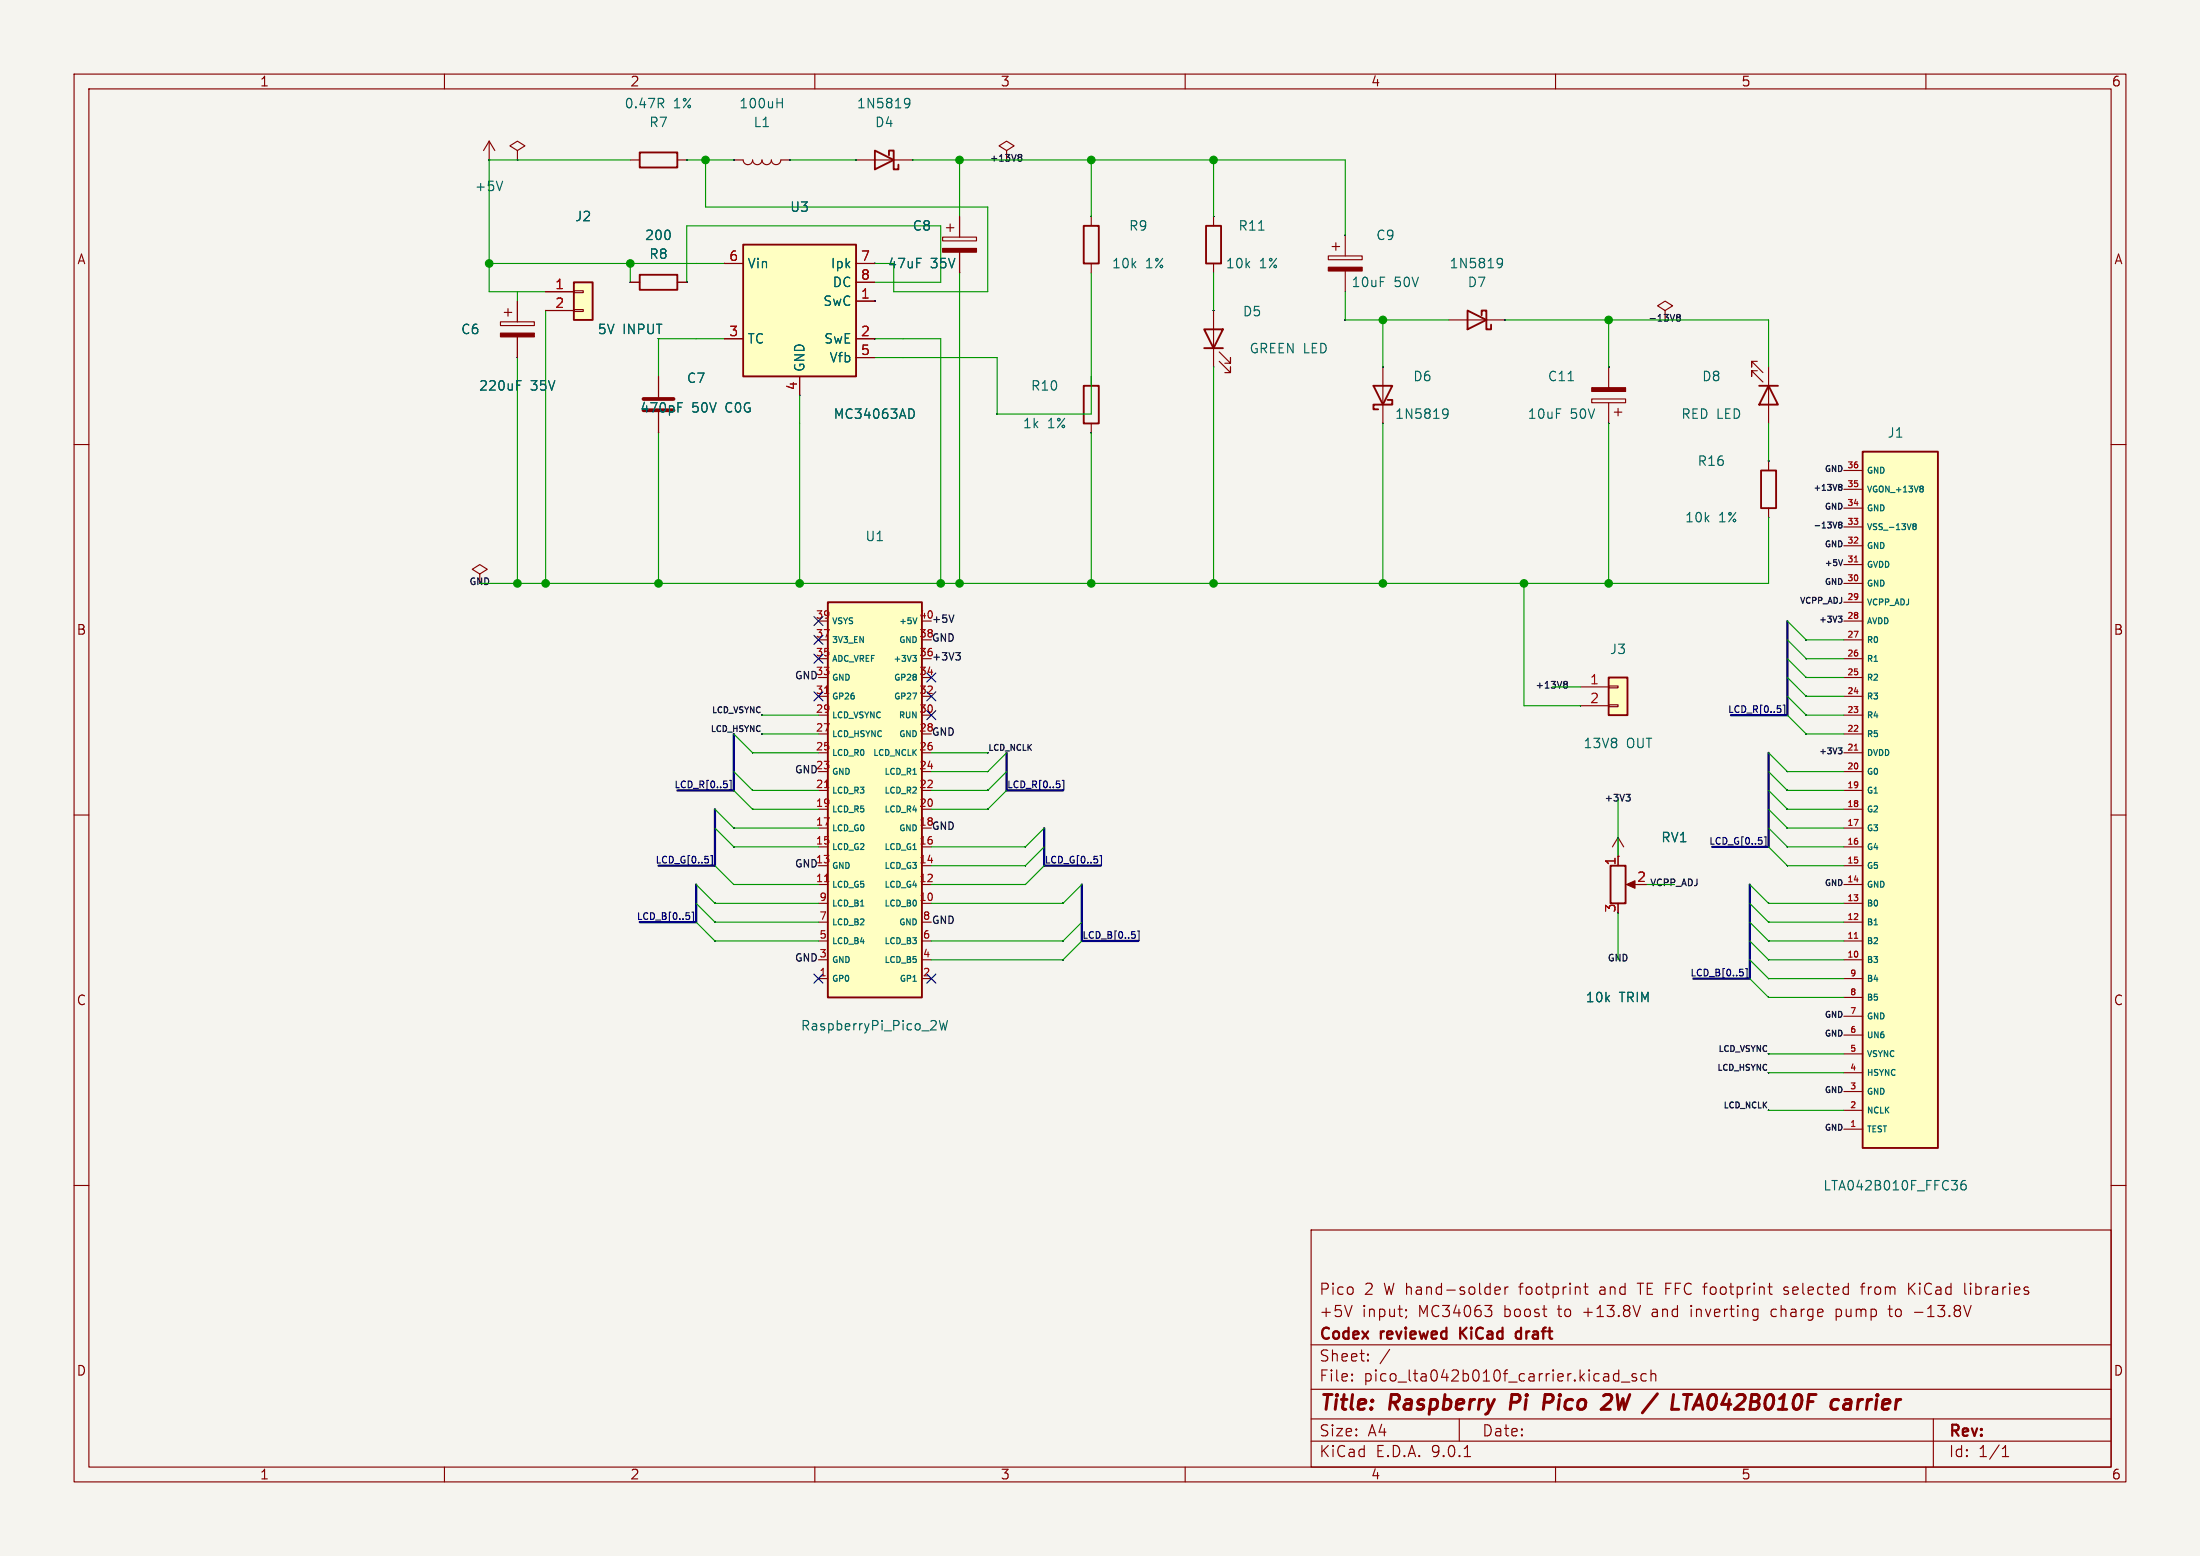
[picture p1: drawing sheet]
<svg xmlns="http://www.w3.org/2000/svg" width="297mm" height="210mm" viewBox="0 0 297 210" stroke-linecap="round" stroke-linejoin="round" font-family="sans-serif">
<path d="M0 0h297v210h-297z" fill="#f5f4ef" stroke="#f5f4ef" stroke-width=".14"/>
<g fill="none" stroke="#840000" stroke-width=".15">
<path d="M10 10h277v190h-277zM12 12h273v186h-273zM60 10v2M110 10v2M160 10v2M210 10v2M260 10v2M10 60h2M285 60h2M10 110h2M285 110h2M10 160h2"/>
<path d="M177 166h108v32h-108zM182.5 176.2l-.5 1.5M189.8 176.8h.1l-.1 .1M189.8 176.8h-.1l.1 .1M189.8 176.8v.1M189.9 177.6l-.2 .3M200.5 176.2h.9l-.5 .6M201.2 176.8l.2 .3v.3l-.2 .2M201.8 174.2l.7-.1v-.3l-.5-.1-.2 .2 .1 .7 .1 .1 .5-.1M203.2 173.7v1M203.6 173.7l-.3 .1-.1 .2M213.8 173.7h.6"/>
<path d="M214 173.2v1.3l.1 .1 .3 .1M228.3 176.2v.1M228.3 176.7v1M228.3 176.2l-.1 .1h.1M228.3 176.2l.1 .1h-.1M238.7 173.7h.5M239.1 174.7h.1M239.4 176.7l-.3 .3v.4l.3 .3M240.8 174.6l.4 .1M241.2 173.7l-.3 .1-.1 .1 .1 .2 .3 .1M247.9 176.7v1.5M247.9 177.6l.4 .1"/>
<path d="M248.3 176.7l-.4 .1M251.2 173.7h.5M251.7 173.2l-.2 .1-.1 .1v1.3M254.9 176.7h.6M255.1 176.2v1.3l.1 .1 .3 .1M257.7 173.2v1.5M257.9 173.8l.6 .9M258.5 177.1h1.1M258.5 173.2l-.8 .9M265.2 174.5l.3 .2M266 173.2v.1M266 173.7v1"/>
<path d="M266 173.2l.1 .1h-.1M285 160h2M60 198v2M110 198v2M160 198v2M177 194.5h108M177 191.5h108M177 187.5h108M177 181.5h108M182.5 186.3h.1l-.1 .1M182.5 186.3v.1M182.5 185.5v.1"/>
<path d="M182.5 185.5h.1l-.1 .1M184.7 183.6v.1M184.7 183.6h-.1l.1 .1M184.7 182.8v.1M184.7 182.8h-.1l.1 .1M187.6 182.1l-1.3 2M197 191.5v3M197.7 196.6h.8M210 198v2M218.5 184.9v1.5M218.5 185.5l-.4-.1-.3 .3v.4l.2 .2 .1 .1 .4-.1M218.9 186.5h1.1"/>
<path d="M220.9 185.5l-.4-.1-.2 .2 .1 .2 .5 .2 .1 .1-.1 .2-.2 .1-.4-.1M222.2 185.5l-.4-.1-.3 .3v.4l.2 .2 .1 .1 .4-.1M222.9 185.5a.37 .37 0 0 1 .6 .1v.8M222.9 184.9v1.5M260 198v2M261 191.5v6.5M270.3 196.6h.9M270.3 195.5l.4-.4v1.5"/>
</g>
<g fill="none" stroke="#840000" stroke-width=".4">
<path d="M204.1 188.2l-.2 2M209.4 188.2h-.8l-.3 2M209.4 189.2l-.2 .1h-.7M216.8 188.2h.5a.45 .45 0 0 1 .3 .6l-.2 .3-1.2 1.1h1.2M227.3 188.2h1.1M227.8 188.2l-.2 2M228.8 189.6h1M229.5 188.2l-1 2M249.3 188.9l.5 .1 .1 .2-.1 1M249.8 190.1l-.7 .1M249.9 189.4h-.7M250.9 188.9l-.2 1.3"/>
<path d="M251.5 188.9a.59 .59 0 0 0-.7 .4"/>
</g>
<path d="M197.1 179.2v1.5M198 179.2l-.9 .8M205.3 179.8l-.4-.1-.3 .3v.4l.2 .2 .1 .1 .4-.1" fill="none" stroke="#840000" stroke-width=".3"/>
<path d="M217.2 91.4h2.5v5.1h-2.5z" fill="#ffffc2"/>
<path d="M217.2 91.4h2.5v5.1h-2.5z" fill="none" stroke="#840000" stroke-width=".25"/>
<path d="M99.1 21.6h1.2a.64 .64 0 0 0 .7 .6 .64 .64 0 0 0 .6-.6 .64 .64 0 0 0 .6 .6 .64 .64 0 0 0 .7-.6 .64 .64 0 0 0 .6 .6 .64 .64 0 0 0 .6-.6 .64 .64 0 0 0 .7 .6 .64 .64 0 0 0 .6-.6h1.3M214.9 53.8h4.6v.6h-4.6zM217.2 49.5v2.8M217.2 54.4v2.8M217.9 55.6h1M218.4 55.1v1M213.4 92.7h3.8M213.4 95.3h3.8M217.2 92.6h1.2v.2h-1.2zM217.2 95.1h1.2v.3h-1.2z" fill="none" stroke="#840000" stroke-width=".15"/>
<path d="M214.9 52.3h4.6v.5h-4.6z" fill="#840000" stroke="#840000" stroke-width=".15"/>
<path d="M104.9 13.9h.7M105.6 13.3v1.2M211.7 51.4h.7" fill="none" stroke="#006464" stroke-width=".15"/>
<path d="M251.5 61h10.1v93.9h-10.1z" fill="#ffffc2"/>
<path d="M251.5 61h10.1v93.9h-10.1z" fill="none" stroke="#840000" stroke-width=".25"/>
<g fill="none" stroke="#840000" stroke-width=".15">
<path d="M248.9 63.5h2.6M248.9 66h2.6M248.9 68.6h2.6M248.9 71.1h2.6M248.9 73.7h2.6M248.9 76.2h2.6M248.9 78.7h2.6M248.9 81.3h2.6M248.9 83.8h2.6M248.9 86.4h2.6M248.9 88.9h2.6M248.9 91.4h2.6"/>
<path d="M248.9 94h2.6M248.9 96.5h2.6M248.9 99.1h2.6M248.9 101.6h2.6M248.9 104.1h2.6M248.9 106.7h2.6M248.9 109.2h2.6M248.9 111.8h2.6M248.9 114.3h2.6M248.9 116.8h2.6M248.9 119.4h2.6M248.9 121.9h2.6"/>
<path d="M248.9 124.5h2.6M248.9 127h2.6M248.9 129.5h2.6M248.9 132.1h2.6M248.9 134.6h2.6M248.9 137.2h2.6M248.9 139.7h2.6M248.9 142.2h2.6M248.9 144.8h2.6M248.9 147.3h2.6M248.9 149.9h2.6M248.9 152.4h2.6"/>
</g>
<path d="M258.4 71l-.2-.1 .2-.2h.1l.2 .1-.2 .2M258.4 71l-.2 .2 .1 .2 .1 .1 .2-.1 .1-.1v-.2l-.2-.1M258.4 71h.1M259.3 65.6h.3v.2l-.1 .1M259.3 65.9h.2M259.5 65.9l.1 .2v.1v.2h-.3M265.3 159.3a.5 .5 0 0 0-.6 .6v.5l.1 .1 .4 .1 .2-.1v-.4l-.1-.2-.3-.1-.3 .3" fill="none" stroke="#006464" stroke-width=".15"/>
<path d="M250.3 75.8h.5M250.3 101.2h.5M250.3 126.6h.5" fill="none" stroke="#a90000" stroke-width=".15"/>
<path d="M100.3 33h15.3v17.8h-15.3z" fill="#ffffc2"/>
<path d="M100.3 33h15.3v17.8h-15.3zM118.1 20.3l2.5 1.3-2.5 1.3zM120 21v-.7h.6v2.6h.7v-.7M146.3 30.5h2v5.1h-2zM162.8 30.5h2v5.1h-2zM185.4 52.1h2.6l-1.3 2.5zM187.3 54h.7v.6h-2.6v.6h.7M198.1 41.9l2.6 1.3-2.6 1.3zM200 42.5v-.6h.7v2.6h.6v-.7M237.5 52.1h2.5M238.8 52.1l1.2 2.5h-2.5z" fill="none" stroke="#840000" stroke-width=".25"/>
<g fill="none" stroke="#840000" stroke-width=".15">
<path d="M97.8 35.6h2.5M115.6 35.6h2.5M115.6 38.1h2.5M115.6 21.6h7.6M127.3 32h4.5v.5h-4.5zM127.8 30.7h1M128.3 30.2v1M129.5 29.2v2.8M129.5 34v2.8M147.3 29.2v1.3M147.3 35.6v1.2M163.8 29.2v1.3"/>
<path d="M163.8 35.6v1.2M67.6 43.4h4.5v.5h-4.5zM68.1 42.2h1M68.6 41.7v1M69.8 40.6v2.8M69.8 45.5v2.8M88.9 50.8v2.8M88.9 55.6v2.8M97.8 45.7h2.5M107.9 50.8v2.5M115.6 45.7h2.5M115.6 40.6h2.5"/>
<path d="M115.6 48.3h2.5M186.7 49.5v7.7M195.6 43.2h7.6M224.8 41.9l1-.6-1-.7-1 .7 1 .6v1.3M237.2 48.8h-.7v.7v-.7l1.5 1.5M237.2 50h-.7v.8v-.8l1.5 1.6M238.8 49.5v7.7M64.8 77.5l1-.7-1-.6-1 .6 1 .7v1.2"/>
</g>
<path d="M122.2 13.3h.4l.2 .1a.84 .84 0 0 1-.3 1.1h-.3M122.8 13.8l-.2 .3-.4-.1M169.9 31.1h.7M202.2 34.9h.4l.2 .1a.84 .84 0 0 1-.3 1.1h-.3M202.8 35.4l-.2 .3-.4-.1M69.8 52h.4M69.8 51.4h.6M91.5 55h.5M91.5 54.3h.6M123 55.2a.68 .68 0 0 1 .4 .6 .68 .68 0 0 1-.4 .7M194.9 55.3l.3-.1 .2 .1a.84 .84 0 0 1-.3 1.2h-.2M195.5 55.7l-.3 .3-.3-.1" fill="none" stroke="#006464" stroke-width=".15"/>
<path d="M86.9 53.8h4M86.9 55.4h4" fill="none" stroke="#840000" stroke-width=".51"/>
<g fill="#840000" stroke="#840000" stroke-width=".15">
<path d="M127.3 33.5h4.5v.5h-4.5z"/>
<path d="M67.6 45h4.5v.5h-4.5z"/>
</g>
<path d="M111.8 81.3h12.7v53.3h-12.7z" fill="#ffffc2"/>
<path d="M86.4 37.1h5v2h-5zM162.6 44.5h2.5l-1.3 2.5zM162.6 47h2.5M111.8 81.3h12.7v53.3h-12.7z" fill="none" stroke="#840000" stroke-width=".25"/>
<path d="M111.3 93.6h.6M111.3 106.3h.6M111.3 119h.6" fill="none" stroke="#a90000" stroke-width=".15"/>
<g fill="none" stroke="#840000" stroke-width=".15">
<path d="M85.1 38.1h1.3M91.4 38.1h1.3M179.3 34.5h4.6v.6h-4.6zM179.8 33.3h1M180.3 32.8v1M181.6 31.8v2.7M181.6 36.6v2.8M163.8 41.9v7.6M164.6 48.8l1.5 1.5v-.8v.8h-.7M164.6 47.5l1.5 1.5v-.7v.7h-.7M110.5 121.9h1.3M110.5 124.5h1.3"/>
<path d="M110.5 127h1.3M110.5 129.5h1.3M110.5 132.1h1.3M124.5 124.5h1.2M124.5 127h1.2M124.5 129.5h1.2M124.5 132.1h1.2"/>
</g>
<path d="M123.2 88.5h.5l-.3 .3h.2M123.2 93.5h.5l-.3 .8M123.7 89.1l-.1 .2h-.3M123.8 83.4l-.3 .8M123.3 104.5h.4M123.3 132.4h.4M126.8 137.7l.3 1.3 .3-.9 .2 .9 .3-1.3" fill="none" stroke="#006464" stroke-width=".15"/>
<path d="M179.3 36.1h4.6v.5h-4.6z" fill="#840000" stroke="#840000" stroke-width=".15"/>
<path d="M77.5 38.1h2.5v5.1h-2.5z" fill="#ffffc2"/>
<path d="M77.5 38.1h2.5v5.1h-2.5zM86.4 20.6h5v2h-5zM146.3 52.1h2v5.1h-2zM237.7 63.5h2.1v5.1h-2.1zM217.4 116.8h2.1v5.1h-2.1z" fill="none" stroke="#840000" stroke-width=".25"/>
<g fill="none" stroke="#840000" stroke-width=".15">
<path d="M66 19.1l-.7 1.2M66 19.1l.8 1.2M66 19.1v2.5M66 21.6h.1M69.8 20.3l1.1-.6-1.1-.6-1 .6 1 .6v1.3M69.8 21.6h.1M73.7 39.4h3.8M77.5 39.2h1.2v.3h-1.2zM85.1 21.6h1.3M85.1 38.1h1.3M91.4 21.6h1.3M91.4 38.1h1.3"/>
<path d="M97.8 35.6h2.5M115.6 35.6h2.5M115.6 38.1h2.5M129.5 29.2v2.8M129.5 34v2.8M135.9 20.3l1-.6-1-.6-1 .6 1 .6v1.3M69.8 40.6v2.8M69.8 45.5v2.8M73.7 41.9h3.8M77.5 41.8h1.2v.2h-1.2zM88.9 50.8v2.8M88.9 55.6v2.8"/>
<path d="M97.8 45.7h2.5M107.9 50.8v2.5M115.6 45.7h2.5M115.6 40.6h2.5M115.6 48.3h2.5M147.3 50.8v1.3M147.3 57.2v1.2M238.8 62.2v1.3M238.8 68.6v1.3M218.4 115.6h.1M218.4 113l-.7 1.3M218.4 113l.8 1.3"/>
<path d="M218.4 113v3.8M220 119.4h1"/>
</g>
<path d="M89.2 13.9l.4 .6M89.5 13.3l.1 .2-.1 .4M67.9 24.5l-.5 1.2M69.8 52h.4M69.8 51.4h.6M91.5 55h.5M91.5 54.3h.6M123 55.2a.68 .68 0 0 1 .4 .6 .68 .68 0 0 1-.4 .7" fill="none" stroke="#006464" stroke-width=".15"/>
<path d="M219.6 119.4l1.1-.5v1z" fill="#840000" stroke="#840000" stroke-width=".15"/>
<g fill="none" stroke="#0f0f0f" stroke-width=".14">
<path d="M66 21.6h.1M69.8 21.6h.1M69.9 21.6h.1M85.1 38.1h.1M92.7 38.1h.1M92.7 21.6h.1M97.8 35.5v.1M97.8 35.6h.1M99 21.6h.1M99.1 21.6h.1M99.1 21.6h-.1M106.6 21.6h.1"/>
<path d="M106.7 21.6h.1M115.5 21.6h.1M115.6 21.6h.1M118.1 35.5v.1M118.1 35.5h.1M118.1 35.6h.1M123.2 21.6h.1M129.5 21.6h.1M129.5 36.8h.1M129.6 36.8h.1M129.6 21.6h.1M129.6 21.6h-.1"/>
<path d="M147.3 29.2h.1M163.8 29.2h.1M163.9 29.2h-.1M181.6 31.7h.1M69.8 48.3h.1M69.8 48.2v.1M69.9 48.2l-.1 .1M73.6 41.9h.1M73.7 41.9h.1M88.9 58.4h.1M118.1 45.7h.1M118.1 40.6h.1"/>
<path d="M134.6 55.9h.1M147.3 58.4h.1M163.8 41.9h.1M163.8 49.5h.1M163.9 41.9h.1M181.6 43.2h.1M186.6 49.5h.1M186.7 49.5h.1M186.7 57.1h.1M203.2 43.2h.1M217.2 57.1h.1M217.2 49.5h.1"/>
<path d="M217.2 49.5h-.1M238.7 62.2h.1M238.7 69.8h.1M238.8 69.8h.1M238.8 62.2h.1M102.9 99.1h.1M102.9 99v.1M213.3 95.2h.1M213.4 95.2h.1M243.8 86.4h.1M243.8 86.3v.1M243.8 88.9h.1"/>
<path d="M243.8 91.4h.1M243.8 94h.1M243.8 96.5h.1M243.8 99v.1M243.8 86.3h.1M243.9 91.4h.1M243.9 94h.1M243.9 99v.1M243.9 99.1h-.1M243.9 88.9h.1M243.9 86.3h.1M243.9 96.5h.1"/>
<path d="M243.9 86.4h-.1M243.9 86.3v.1M243.9 99l-.1 .1M243.9 86.4h.1M243.9 99.1h.1M243.9 94h-.1M243.9 96.5h-.1M99 114.3h.1M99 111.7v.1M99 119.4h.1M99.1 111.7v.1M99.1 114.3h.1"/>
<path d="M99.1 119.4h.1M99.1 119.4h-.1M99.1 111.8h.1M99.1 111.7l-.1 .1M101.6 101.6h.1M101.6 106.7h.1M101.6 109.2h.1M133.3 104.1h.1M133.3 106.7h.1M133.3 109.2h.1M133.4 109.2h.1M133.4 104.1h.1"/>
<path d="M133.4 106.7h-.1M133.4 106.7h.1M133.4 109.2h-.1M138.4 114.3h.1M138.4 116.8h.1M138.4 119.4h.1M138.5 114.3h.1M138.5 116.8h-.1M138.5 119.4h-.1M241.3 109.2h.1M241.3 114.3h.1M241.3 106.7h.1"/>
<path d="M241.3 104.1h.1M241.3 111.7v.1M241.3 116.8h.1M241.3 111.8h.1M96.5 121.9h.1M96.5 124.4v.1M96.5 127h.1M96.5 124.5h.1M96.5 124.4h.1M143.5 121.9h.1M143.5 127h.1M143.5 129.5h.1"/>
<path d="M238.7 121.9h.1M238.7 124.4v.1M238.7 127h.1M238.7 129.5h.1M238.7 132.1h.1M238.7 134.6h.1M238.7 124.5h.1M238.7 124.4h.1M238.8 134.6h.1M238.8 121.9h.1M238.8 124.4v.1M238.8 127h.1"/>
<path d="M238.8 129.5h.1M238.8 132.1h.1M238.8 124.5h.1M238.8 134.6h-.1M238.8 121.9h-.1M238.8 129.5h-.1M238.8 132.1h-.1M238.7 149.8v.1M238.7 149.9h.1M238.8 149.8v.1M238.8 149.9h-.1M238.8 144.8h.1"/>
</g>
<g fill="none" stroke="#0f0f0f" stroke-width=".15">
<path d="M137.5 21.2h.1M137.5 20.9h.3h.1v.2l-.1 .1M137.6 21.2h.2M137.6 21.2l-.1 .1M137.8 21.2l.1 .2v.3l-.1 .1-.3-.1M226.5 42.8l-.2-.1 .2-.3h.2l.1 .2-.1 .2M226.5 42.8l-.2 .2 .1 .3h.1h.3v-.1v-.3l-.1-.1M226.5 42.8h.2M248 70.5l-.3 .8M248.2 65.6l.2 .1M248.2 65.5l.4-.1 .1 .2-.2 .1M248.4 70.8l-.2-.1 .2-.2h.2l.1 .1-.2 .2"/>
<path d="M248.4 70.8l-.2 .2v.2l.2 .1 .2-.1 .1-.1v-.1l-.2-.2M248.4 65.7h.1M248.4 65.7l-.2 .1M248.4 70.8h.1M248.5 65.7l.2 .2-.1 .2-.1 .1-.3-.1M248.7 75.5l-.2 .8M128.8 83l-.4 1M129 88.1h.6l-.3 .4M129.4 88.5l.2 .2v.2l-.2 .2M211.2 92.3l.1 .1M211.2 92h.2l.2 .1v.1l-.2 .2M211.3 92.4h.1"/>
<path d="M211.3 92.4h-.1M211.4 92.4l.2 .1v.3l-.2 .1-.2-.1M248.2 83.2h.5l-.3 .3h.2l.1 .3-.2 .2h-.2M219.5 107.2h.6l-.3 .4h.2l.1 .3-.2 .2h-.3M248.2 100.9h.5l-.3 .3 .2 .1 .1 .3-.2 .1h-.2"/>
</g>
<g fill="none" stroke="#000084" stroke-width=".15">
<path d="M109.9 93.4l1.2 1.2M109.9 83.2l1.2 1.2M109.9 85.8l1.2 1.2M109.9 88.3l1.2 1.2M111.1 93.4l-1.2 1.2M111.1 83.2l-1.2 1.2M111.1 85.8l-1.2 1.2M111.1 88.3l-1.2 1.2M125.1 95.9l1.2 1.2M125.1 90.8l1.2 1.2M125.1 93.4l1.2 1.2M126.3 95.9l-1.2 1.2"/>
<path d="M126.3 90.8l-1.2 1.2M126.3 93.4l-1.2 1.2M240.4 95.7v.4M240.7 95.2h.2v1.3h-.2M95.9 115.5h.3v1.3h-.3M98.1 105.8v.4M98.5 105.3h.2v1.3h-.2M143.4 105.3h.2v1.3h-.2M148.5 115.5h.2v1.3h-.2M238.2 112.9h.2v1.3h-.2M92.6 123.2h.5M92.9 123.5l.2 .2v.2l-.2 .2"/>
<path d="M93.4 123.1h.2v1.3h-.2M109.9 131.5l1.2 1.2M111.1 131.5l-1.2 1.2M125.1 131.5l1.2 1.2M126.3 131.5l-1.2 1.2M153.2 126.2v.3M153.6 125.6h.2v1.3h-.2M234.9 130.8h.4M235.2 131.2l.1 .1v.2l-.1 .2M235.6 130.7h.3v1.3h-.3"/>
</g>
<path d="M99.1 99.1v7.6h-7.7M241.3 83.8v12.7h-7.6M94 119.4v5.1h-7.6M96.5 109.2v7.6h-7.6M135.9 101.6v5.1h7.6M141 111.8v5h7.6M146 119.4v7.6h7.7M236.2 119.4v12.7h-7.6M238.8 101.6v12.7h-7.7" fill="none" stroke="#000084" stroke-width=".3"/>
<g fill="none" stroke="#009600" stroke-width=".15">
<path d="M66 35.6h31.8M69.8 39.4v1.2M85.1 21.6h-19.1v17.8h7.7M85.1 35.6v2.5M92.7 21.6h6.4M92.7 38.1v-7.6h34.3v7.6h-8.9M95.2 21.6v6.3h38.1v11.5h-12.7v-3.8h-2.5M106.7 21.6h8.9M123.2 21.6h58.4v10.2M129.5 21.6v7.6M129.5 36.8v41.9M147.3 36.8v19.1h-12.7v-7.6h-16.5"/>
<path d="M147.3 21.6v7.6M163.8 21.6v7.6M163.8 36.8v5.1M181.6 39.4v3.8h14M69.8 48.3v30.4M73.7 41.9v36.8M88.9 58.4v20.3M97.8 45.7h-8.9v5.1M107.9 53.3v25.4M118.1 45.7h8.9v33M147.3 58.4v20.3M163.8 49.5v29.2"/>
<path d="M186.7 43.2v6.3M186.7 57.2v21.5M203.2 43.2h35.6v6.3M217.2 43.2v6.3M217.2 57.2v21.5M238.8 57.2v5M205.7 78.7v16.6h7.7M238.8 69.9v8.8h-174M99.1 99.1l2.5 2.5h8.9M102.9 96.5h7.6M102.9 99.1h7.6M209.5 92.7h3.9"/>
<path d="M241.3 83.8l2.5 2.6h5.1M241.3 86.4l2.5 2.5h5.1M241.3 88.9l2.5 2.5h5.1M241.3 91.4l2.5 2.6h5.1M241.3 94l2.5 2.5h5.1M241.3 96.5l2.5 2.6h5.1M94 119.4l2.5 2.5h14M96.5 116.8l2.6 2.6h11.4M96.5 111.8l2.6 2.5h11.4M96.5 109.2l2.6 2.6h11.4M99.1 104.1l2.5 2.6h8.9M99.1 106.7l2.5 2.5h8.9"/>
<path d="M125.7 101.6h7.6M135.9 101.6l-2.6 2.5h-7.6M135.9 104.1l-2.6 2.6h-7.6M135.9 106.7l-2.6 2.5h-7.6M141 116.8l-2.6 2.6h-12.7M141 111.8l-2.6 2.5h-12.7M141 114.3l-2.6 2.5h-12.7M146 119.4l-2.5 2.5h-17.8M218.4 108v7.6M222.2 119.4h3.9M236.2 119.4l2.6 2.5h10.1M238.8 101.6l2.5 2.5h7.6"/>
<path d="M238.8 111.8l2.5 2.5h7.6M238.8 114.3l2.5 2.5h7.6M238.8 104.1l2.5 2.6h7.6M238.8 106.7l2.5 2.5h7.6M238.8 109.2l2.5 2.6h7.6M94 121.9l2.5 2.6h14M94 124.5l2.5 2.5h14M146 124.5l-2.5 2.5h-17.8M146 127l-2.5 2.5h-17.8M218.4 123.2v6.3M236.2 121.9l2.6 2.6h10.1M236.2 124.5l2.6 2.5h10.1"/>
<path d="M236.2 127l2.6 2.5h10.1M236.2 132.1l2.6 2.5h10.1M236.2 129.5l2.6 2.6h10.1M238.8 149.9h10.1M238.8 144.8h10.1M238.8 142.2h10.1"/>
</g>
<g fill="#009600" stroke="#009600" stroke-width=".15">
<circle cx="108" cy="78.7" r=".51"/>
<circle cx="127" cy="78.7" r=".51"/>
<circle cx="129.5" cy="78.7" r=".51"/>
<circle cx="217.2" cy="43.2" r=".51"/>
<circle cx="217.2" cy="78.7" r=".51"/>
<circle cx="205.7" cy="78.7" r=".51"/>
<circle cx="95.3" cy="21.6" r=".51"/>
<circle cx="66" cy="35.6" r=".51"/>
<circle cx="85.1" cy="35.6" r=".51"/>
<circle cx="69.9" cy="78.7" r=".51"/>
<circle cx="73.7" cy="78.7" r=".51"/>
<circle cx="88.9" cy="78.7" r=".51"/>
<circle cx="147.3" cy="21.6" r=".51"/>
<circle cx="163.8" cy="21.6" r=".51"/>
<circle cx="129.5" cy="21.6" r=".51"/>
<circle cx="147.3" cy="78.7" r=".51"/>
<circle cx="163.8" cy="78.7" r=".51"/>
<circle cx="186.7" cy="43.2" r=".51"/>
<circle cx="186.7" cy="78.7" r=".51"/>
</g>
<g font-size="2.8" fill="#840000">
<text x="178" y="190.9">Title:</text>
<text x="187.7" y="190.9">Raspberry</text>
<text x="204.7" y="190.9">Pi</text>
<text x="210" y="190.9">Pico</text>
<text x="218.8" y="190.9">2W</text>
<text x="225.3" y="190.9">/</text>
<text x="229.8" y="190.9">LTA042B010F</text>
<text x="252.1" y="190.9">carrier</text>
</g>
<g font-size="2.1" fill="#840000">
<text x="178" y="178">+5V</text>
<text x="178" y="175">Pico</text>
<text x="183.9" y="178">input;</text>
<text x="184.2" y="175">2</text>
<text x="186.9" y="175">W hand-solder</text>
<text x="191.5" y="178">MC34063</text>
<text x="203.2" y="178">boost</text>
<text x="205.4" y="175">footprint</text>
<text x="210.6" y="178">to</text>
<text x="214.1" y="178">+13.8V</text>
<text x="216.4" y="175">and</text>
<text x="221.7" y="175">TE FFC footprint</text>
<text x="223.6" y="178">and</text>
<text x="229" y="178">inverting</text>
<text x="240" y="178">charge</text>
<text x="241.8" y="175">selected</text>
<text x="248.8" y="178">pump</text>
<text x="252.5" y="175">from</text>
<text x="256.2" y="178">to</text>
<text x="258.9" y="175">KiCad</text>
<text x="259.7" y="178">-13.8V</text>
<text x="266.7" y="175">libraries</text>
<text x="178" y="184">Sheet:</text>
<text x="178" y="181.2">Codex</text>
<text x="186.5" y="181.2">reviewed</text>
<text x="197.8" y="181.2">KiCad</text>
<text x="205.9" y="181.2">draft</text>
<text x="178" y="186.7">File:</text>
<text x="184.1" y="186.7">pico_lta042b010f_carrier.kicad_sch</text>
<text x="178" y="196.9">KiCad</text>
<text x="178" y="194.1">Size:</text>
<text x="184.7" y="194.1">A4</text>
<text x="185.7" y="196.9">E.D.A.</text>
<text x="193.3" y="196.9">9.0.1</text>
<text x="200" y="194.1">Date:</text>
<text x="263" y="194.3">Rev:</text>
<text x="263" y="196.9">Id:</text>
<text x="267.1" y="196.9">1/1</text>
</g>
<g font-size="1.8" fill="#840000">
<text x="35" y="11.9">1</text>
<text x="85" y="11.9">2</text>
<text x="135" y="11.9">3</text>
<text x="185" y="11.9">4</text>
<text x="235" y="11.9">5</text>
<text x="285" y="11.9">6</text>
<text x="10.3" y="35.9">A</text>
<text x="285.3" y="35.9">A</text>
<text x="10.3" y="85.9">B</text>
<text x="285.3" y="85.9">B</text>
<text x="10.3" y="135.9">C</text>
<text x="285.3" y="135.9">C</text>
<text x="10.3" y="185.9">D</text>
<text x="285.3" y="185.9">D</text>
<text x="35" y="199.9">1</text>
<text x="85" y="199.9">2</text>
<text x="135" y="199.9">3</text>
<text x="185" y="199.9">4</text>
<text x="235" y="199.9">5</text>
<text x="285" y="199.9">6</text>
</g>
<g font-size="1.8" fill="#006464">
<text x="84.2" y="14.8">0.47R</text>
<text x="87.6" y="17.4">R7</text>
<text x="90.9" y="14.8">1%</text>
<text x="99.7" y="14.8">100uH</text>
<text x="101.6" y="17.4">L1</text>
<text x="115.6" y="14.8">1N5819</text>
<text x="118" y="17.4">D4</text>
<text x="64" y="26">+5V</text>
<text x="106.6" y="28.8">U3</text>
<text x="77.5" y="30.1">J2</text>
<text x="87" y="32.6">200</text>
<text x="87.6" y="35.2">R8</text>
<text x="123.1" y="31.3">C8</text>
<text x="152.3" y="31.3">R9</text>
<text x="167.1" y="31.3">R11</text>
<text x="185.7" y="32.6">C9</text>
<text x="100.8" y="36.4">Vin</text>
<text x="111" y="41.5">SwC</text>
<text x="112.1" y="36.4">Ipk</text>
<text x="112.3" y="39">DC</text>
<text x="119.8" y="36.4">47uF</text>
<text x="125.6" y="36.4">35V</text>
<text x="150" y="36.4">10k</text>
<text x="154.6" y="36.4">1%</text>
<text x="165.4" y="36.4">10k</text>
<text x="170" y="36.4">1%</text>
<text x="182.4" y="39">10uF</text>
<text x="188.2" y="39">50V</text>
<text x="195.6" y="36.4">1N5819</text>
<text x="198" y="39">D7</text>
<text x="62.2" y="45.3">C6</text>
<text x="80.6" y="45.3">5V</text>
<text x="84.1" y="45.3">INPUT</text>
<text x="100.8" y="46.6">TC</text>
<text x="111.2" y="46.6">SwE</text>
<text x="167.7" y="42.9">D5</text>
<text x="168.6" y="47.9">GREEN LED</text>
<text x="64.6" y="52.9">220uF</text>
<text x="71.6" y="52.9">35V</text>
<text x="92.6" y="51.9">C7</text>
<text x="108.8" y="50.3" transform="rotate(-90 108.8 50.3)">GND</text>
<text x="111.9" y="49.1">Vfb</text>
<text x="139.1" y="52.9">R10</text>
<text x="190.7" y="51.7">D6</text>
<text x="208.9" y="51.7">C11</text>
<text x="229.7" y="51.7">D8</text>
<text x="86.3" y="55.9">470pF</text>
<text x="93.4" y="55.9">50V</text>
<text x="98.1" y="55.9">C0G</text>
<text x="112.4" y="56.7">MC34063AD</text>
<text x="138" y="58">1k</text>
<text x="141.4" y="58">1%</text>
<text x="188.2" y="56.7">1N5819</text>
<text x="206.2" y="56.7">10uF</text>
<text x="212" y="56.7">50V</text>
<text x="226.9" y="56.7">RED LED</text>
<text x="254.7" y="59.3">J1</text>
<text x="229.1" y="63.1">R16</text>
<text x="227.4" y="70.7">10k</text>
<text x="232" y="70.7">1%</text>
<text x="116.7" y="73.3">U1</text>
<text x="217.2" y="88.5">J3</text>
<text x="213.7" y="101.2">13V8</text>
<text x="219.6" y="101.2">OUT</text>
<text x="224.2" y="113.9">RV1</text>
<text x="214" y="135.5">10k</text>
<text x="218.6" y="135.5">TRIM</text>
<text x="108" y="139.3">RaspberryPi_Pico_2W</text>
<text x="246.1" y="160.9">LTA042B010F_FFC36</text>
</g>
<g font-size="1.8" fill="#a90000">
<text x="98.4" y="35.3">6</text>
<text x="116.1" y="35.3">7</text>
<text x="74.9" y="39.1">1</text>
<text x="74.9" y="41.7">2</text>
<text x="116.1" y="37.8">8</text>
<text x="116.1" y="40.4">1</text>
<text x="98.4" y="45.5">3</text>
<text x="116.1" y="45.5">2</text>
<text x="107.7" y="52.8" transform="rotate(-90 107.7 52.8)">4</text>
<text x="116.1" y="48">5</text>
<text x="214.6" y="92.5">1</text>
<text x="214.6" y="95">2</text>
<text x="218.2" y="116.9" transform="rotate(-90 218.2 116.9)">1</text>
<text x="220.9" y="119.1">2</text>
<text x="218.2" y="123.3" transform="rotate(-90 218.2 123.3)">3</text>
</g>
<g font-size="1.4" fill="#a90000">
<text x="110" y="83.6">39</text>
<text x="124" y="83.6">40</text>
<text x="110" y="86.1">37</text>
<text x="110" y="88.6">35</text>
<text x="124" y="86.1">38</text>
<text x="124" y="88.6">36</text>
<text x="110" y="93.7">31</text>
<text x="124" y="91.2">34</text>
<text x="124" y="93.7">32</text>
<text x="110" y="96.3">29</text>
<text x="110" y="98.8">27</text>
<text x="110" y="101.3">25</text>
<text x="124" y="96.3">30</text>
<text x="124" y="98.8">28</text>
<text x="124" y="101.3">26</text>
<text x="110" y="106.4">21</text>
<text x="124" y="103.9">24</text>
<text x="124" y="106.4">22</text>
<text x="110" y="109">19</text>
<text x="110" y="111.5">17</text>
<text x="124" y="109">20</text>
<text x="124" y="111.5">18</text>
<text x="110" y="114">15</text>
<text x="110" y="119.1">11</text>
<text x="124" y="114">16</text>
<text x="124" y="116.6">14</text>
<text x="124" y="119.1">12</text>
<text x="110.5" y="121.7">9</text>
<text x="110.5" y="124.2">7</text>
<text x="124" y="121.7">10</text>
<text x="124.5" y="124.2">8</text>
<text x="110.5" y="126.7">5</text>
<text x="110.5" y="131.8">1</text>
<text x="124.5" y="126.7">6</text>
<text x="124.5" y="129.3">4</text>
<text x="124.5" y="131.8">2</text>
</g>
<g font-size="1.4" fill="#0f0f0f">
<text x="125.7" y="89.4">+3V3</text>
<text x="125.7" y="86.8">GND</text>
<text x="125.7" y="84.3">+5V</text>
<text x="107.2" y="91.9">GND</text>
<text x="110" y="91.2">33</text>
<text x="125.7" y="99.5">GND</text>
<text x="107.2" y="104.6">GND</text>
<text x="110" y="103.9">23</text>
<text x="125.7" y="112.2">GND</text>
<text x="107.2" y="117.3">GND</text>
<text x="110" y="116.6">13</text>
<text x="125.7" y="124.9">GND</text>
<text x="107.2" y="130">GND</text>
<text x="110.5" y="129.3">3</text>
</g>
<g font-size="1.3" fill="#0f0f0f">
<text x="133.5" y="22">+13V8</text>
<text x="222.4" y="43.6">-13V8</text>
<text x="63.3" y="79.2">GND</text>
<text x="207.2" y="93.1">+13V8</text>
<text x="216.5" y="108.4">+3V3</text>
<text x="222.7" y="119.8">VCPP_ADJ</text>
<text x="216.9" y="130">GND</text>
</g>
<g font-size="1.3" fill="#000084">
<text x="233.1" y="96.3">LCD_R[0..5]</text>
<text x="90.9" y="106.4">LCD_R[0..5]</text>
<text x="135.9" y="106.4">LCD_R[0..5]</text>
<text x="88.4" y="116.6">LCD_G[0..5]</text>
<text x="141" y="116.6">LCD_G[0..5]</text>
<text x="230.6" y="114.1">LCD_G[0..5]</text>
<text x="85.8" y="124.2">LCD_B[0..5]</text>
<text x="146" y="126.8">LCD_B[0..5]</text>
<text x="228.1" y="131.8">LCD_B[0..5]</text>
</g>
<g font-size="1.1" fill="#0f0f0f">
<text x="246.2" y="63.9">GND</text>
<text x="244.7" y="66.4">+13V8</text>
<text x="244.7" y="71.5">-13V8</text>
<text x="246.2" y="69">GND</text>
<text x="246.2" y="74.1">GND</text>
<text x="246.2" y="76.6">+5V</text>
<text x="242.8" y="81.7">VCPP_ADJ</text>
<text x="246.2" y="79.1">GND</text>
<text x="245.4" y="84.2">+3V3</text>
<text x="95.8" y="98.8">LCD_HSYNC</text>
<text x="95.9" y="96.3">LCD_VSYNC</text>
<text x="133.3" y="101.4">LCD_NCLK</text>
<text x="245.4" y="102">+3V3</text>
<text x="246.2" y="119.8">GND</text>
<text x="246.2" y="137.6">GND</text>
<text x="231.8" y="142">LCD_VSYNC</text>
<text x="246.2" y="140.1">GND</text>
<text x="231.7" y="144.6">LCD_HSYNC</text>
<text x="232.5" y="149.6">LCD_NCLK</text>
<text x="246.2" y="147.7">GND</text>
<text x="246.2" y="152.8">GND</text>
</g>
<g font-size="1.1" fill="#a90000">
<text x="249.3" y="63.2">36</text>
<text x="249.3" y="65.8">35</text>
<text x="249.3" y="68.3">34</text>
<text x="249.3" y="70.9">33</text>
<text x="249.3" y="73.4">32</text>
<text x="249.3" y="75.9">31</text>
<text x="249.3" y="78.5">30</text>
<text x="249.3" y="81">29</text>
<text x="249.3" y="83.6">28</text>
<text x="249.3" y="86.1">27</text>
<text x="249.3" y="88.6">26</text>
<text x="249.3" y="91.2">25</text>
<text x="249.3" y="93.7">24</text>
<text x="249.3" y="96.3">23</text>
<text x="249.3" y="98.8">22</text>
<text x="249.3" y="101.3">21</text>
<text x="249.3" y="103.9">20</text>
<text x="249.3" y="106.4">19</text>
<text x="249.3" y="109">18</text>
<text x="249.3" y="111.5">17</text>
<text x="249.3" y="114">16</text>
<text x="249.3" y="116.6">15</text>
<text x="249.3" y="119.1">14</text>
<text x="249.3" y="121.7">13</text>
<text x="249.3" y="124.2">12</text>
<text x="249.3" y="126.7">11</text>
<text x="249.3" y="129.3">10</text>
<text x="249.7" y="131.8">9</text>
<text x="249.7" y="134.4">8</text>
<text x="249.7" y="136.9">7</text>
<text x="249.7" y="139.4">6</text>
<text x="249.7" y="142">5</text>
<text x="249.7" y="144.5">4</text>
<text x="249.7" y="147.1">3</text>
<text x="249.7" y="149.6">2</text>
<text x="249.7" y="152.1">1</text>
</g>
<g font-size="1.1" fill="#006464">
<text x="252" y="64.1">GND</text>
<text x="252" y="66.7">VGON_+13V8</text>
<text x="252" y="69.2">GND</text>
<text x="252" y="71.7">VSS_-13V8</text>
<text x="252" y="74.3">GND</text>
<text x="252" y="76.8">GVDD</text>
<text x="252" y="79.4">GND</text>
<text x="252" y="81.9">VCPP_ADJ</text>
<text x="112.3" y="84.4">VSYS</text>
<text x="112.3" y="87">3V3_EN</text>
<text x="112.3" y="89.5">ADC_VREF</text>
<text x="120.5" y="89.5">+3V3</text>
<text x="121.2" y="84.4">+5V</text>
<text x="121.2" y="87">GND</text>
<text x="252" y="84.4">AVDD</text>
<text x="252" y="87">R0</text>
<text x="252" y="89.5">R1</text>
<text x="112.3" y="92.1">GND</text>
<text x="112.3" y="94.6">GP26</text>
<text x="120.5" y="92.1">GP28</text>
<text x="120.5" y="94.6">GP27</text>
<text x="252" y="92.1">R2</text>
<text x="252" y="94.6">R3</text>
<text x="112.3" y="97.1">LCD_VSYNC</text>
<text x="112.3" y="99.7">LCD_HSYNC</text>
<text x="121.2" y="97.1">RUN</text>
<text x="121.2" y="99.7">GND</text>
<text x="252" y="97.1">R4</text>
<text x="252" y="99.7">R5</text>
<text x="112.3" y="102.2">LCD_R0</text>
<text x="112.3" y="104.8">GND</text>
<text x="112.3" y="107.3">LCD_R3</text>
<text x="117.7" y="102.2">LCD_NCLK</text>
<text x="119.2" y="104.8">LCD_R1</text>
<text x="119.2" y="107.3">LCD_R2</text>
<text x="252" y="102.2">DVDD</text>
<text x="252" y="104.8">G0</text>
<text x="252" y="107.3">G1</text>
<text x="112.3" y="109.8">LCD_R5</text>
<text x="112.3" y="112.4">LCD_G0</text>
<text x="119.2" y="109.8">LCD_R4</text>
<text x="121.2" y="112.4">GND</text>
<text x="252" y="109.8">G2</text>
<text x="252" y="112.4">G3</text>
<text x="112.3" y="114.9">LCD_G2</text>
<text x="112.3" y="117.5">GND</text>
<text x="119.2" y="114.9">LCD_G1</text>
<text x="119.2" y="117.5">LCD_G3</text>
<text x="252" y="114.9">G4</text>
<text x="252" y="117.5">G5</text>
<text x="112.3" y="120">LCD_G5</text>
<text x="112.3" y="122.5">LCD_B1</text>
<text x="112.3" y="125.1">LCD_B2</text>
<text x="119.2" y="120">LCD_G4</text>
<text x="119.2" y="122.5">LCD_B0</text>
<text x="121.2" y="125.1">GND</text>
<text x="252" y="120">GND</text>
<text x="252" y="122.5">B0</text>
<text x="252" y="125.1">B1</text>
<text x="112.3" y="127.6">LCD_B4</text>
<text x="112.3" y="130.2">GND</text>
<text x="119.2" y="127.6">LCD_B3</text>
<text x="119.2" y="130.2">LCD_B5</text>
<text x="252" y="127.6">B2</text>
<text x="252" y="130.2">B3</text>
<text x="112.3" y="132.7">GP0</text>
<text x="121.3" y="132.7">GP1</text>
<text x="252" y="132.7">B4</text>
<text x="252" y="135.2">B5</text>
<text x="252" y="137.8">GND</text>
<text x="252" y="140.3">UN6</text>
<text x="252" y="142.9">VSYNC</text>
<text x="252" y="145.4">HSYNC</text>
<text x="252" y="147.9">GND</text>
<text x="252" y="150.5">NCLK</text>
<text x="252" y="153">TEST</text>
</g>
</svg>
